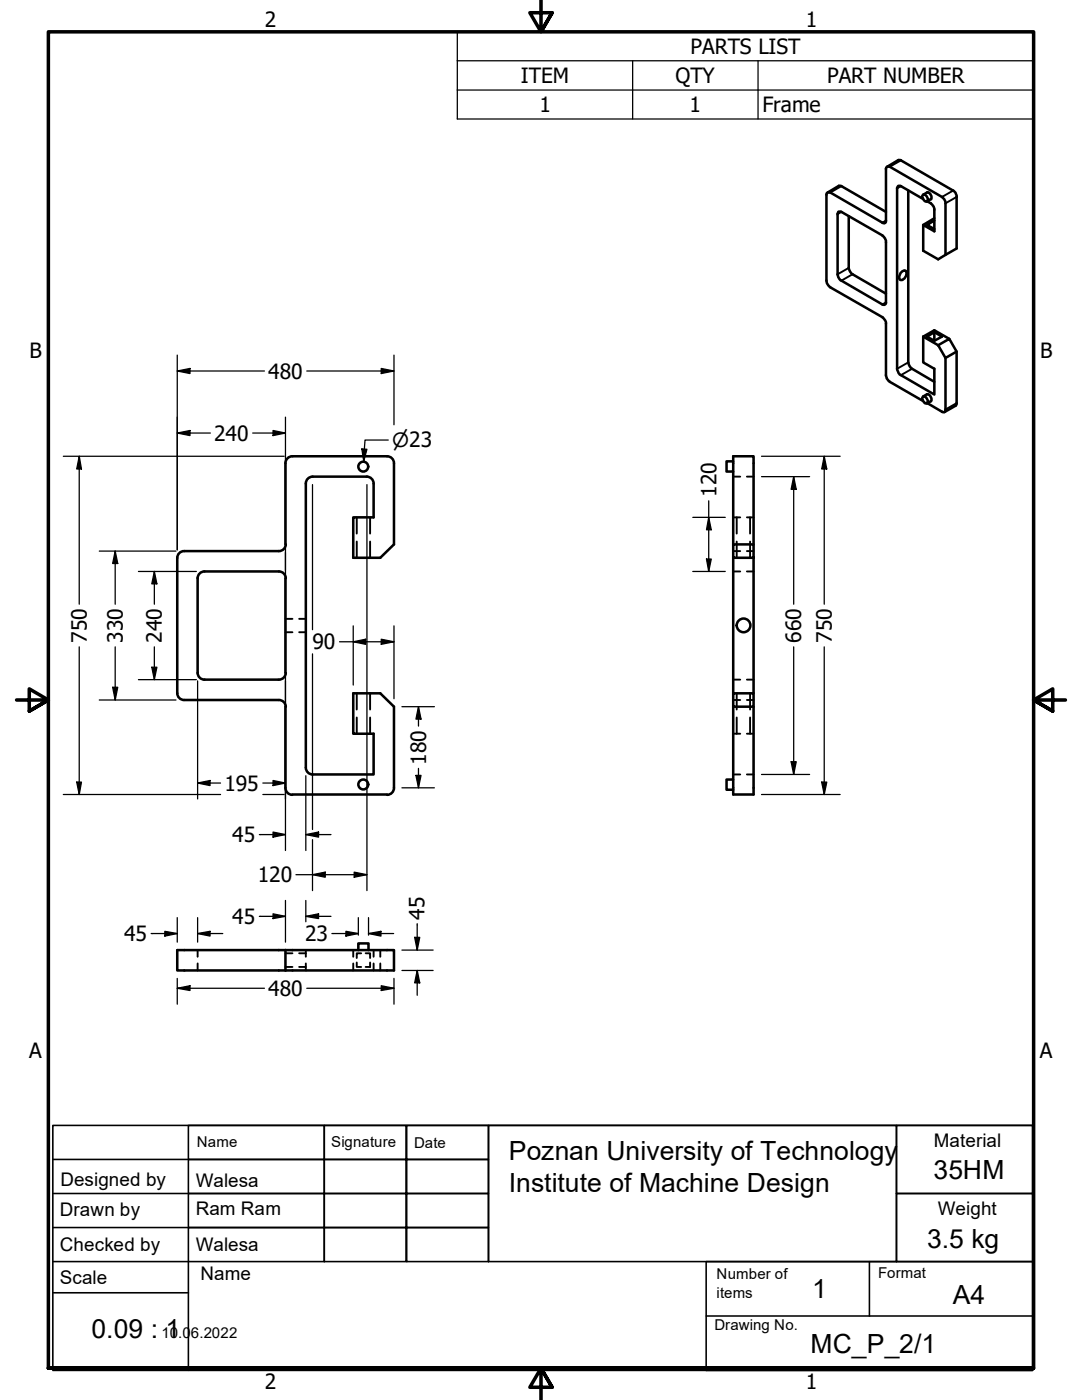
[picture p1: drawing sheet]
<svg xmlns="http://www.w3.org/2000/svg" width="216mm" height="279mm" viewBox="0 0 216 279" stroke-linecap="round" stroke-linejoin="round" font-family="sans-serif">
<!-- layer: Hidden (ANSI) -->
<g fill="none" stroke="#000" stroke-width=".38">
<path d="M146.3 95.1h1.4M149 95.1h1.4M71.2 103.3v3.2M71.2 108.1v3.2M73.9 103.3v3.2M73.9 108.1v3.2M146.3 110h1.4M146.3 114h1.4M146.3 103.3h1.4M147 103.3v3.2M147 108.1v3.2M149 110h1.4"/>
<path d="M149 114h1.4M149 103.3h1.4M149.7 103.3v3.2M149.7 108.1v3.2M57 123.5h1.4M57 126.2h1.4M59.7 123.5h1.3M59.7 126.2h1.3M71.2 138.4v3.2M73.9 138.4v3.2M146.3 135.6h1.4M146.3 139.7h1.4"/>
<path d="M147 138.4v3.2M149 135.6h1.4M149 139.7h1.4M149.7 138.4v3.2M71.2 143.2v3.2M73.9 143.2v3.2M146.3 154.6h1.4M146.3 146.4h1.4M147 143.2v3.2M149 154.6h1.4M149 146.4h1.4M149.7 143.2v3.2"/>
<path d="M39.4 189.6v1.3M39.4 192.3v1.4M57 193h1.4M57 190.2h1.4M59.7 193h1.3M59.7 190.2h1.3M61 189.6v1.3M61 192.3v1.4M70.5 189.6v1.3M70.5 192.3v1.4M71.2 192.1v.9h.9M72.1 190.2h-.9v1"/>
<path d="M73 190.2h.9v1M73.9 192.1v.9h-.9M74.5 189.6v1.3M74.5 192.3v1.4M75.9 189.6v1.3M75.9 192.3v1.4"/>
</g>
<!-- layer: Visible (ANSI) -->
<g fill="none" stroke="#000" stroke-width=".51">
<path d="M165.2 38.4l2.2-1.3h.4l9 5.2M177 33.3l2.3-1.4h.3l10.7 6.2 .3 .3 .3 .6v10.6l-3.7 2.2-3-1.8v-5.1l2.2 1.3v-4.6l-.3-.7-1.1-.7M181.2 38v34.3l.3 .9 .4 .3 4.5 2.7M184.1 39.7l-4.3-2.6a.47 .47 0 0 0-.6 0 .47 .47 0 0 0-.2 .5v36.1l.5 1 6.9 4v-5.1l-2.2-1.3v-5.1M184.2 38.9l.8-.5a.91 .91 0 0 1 .7 1.4l-.7 .4M184.2 38.9a.87 .87 0 0 1 .8 1.3 .95 .95 0 0 1-.9-1.3zM167.3 42.3h.6l8.2 4.8a1.33 1.33 0 0 1 .7 1.2v12a.45 .45 0 0 1-.2 .5 .45 .45 0 0 1-.5 0l-8.5-4.9-.3-.6-.2-.4v-12.3zM169.4 43.2v10.4l.1 .3 .5 .8 6.8 3.9M180 54.2a.5 .5 0 0 1 .7-.2 .5 .5 0 0 1 .1 .7v.2a1.12 1.12 0 0 1-1.2 .9 1.3 1.3 0 0 1 .4-1.6zM186.4 44l-1.4 .9 1.4 .8M186.4 43.6l-2.2 1.3M188.7 50.9v-10.6l-.3-.5-.4-.5-10.5-6a.51 .51 0 0 0-.7 .4v10.3a.43 .43 0 0 1-.2 .5 .43 .43 0 0 1-.5-.1l-10.4-6a.51 .51 0 0 0-.8 .5l.1 17.6 .7 .8 10.4 6 .3 .3 .4 .7v10.7l.1 .5 .6 .7 6.6 3.8"/>
<path d="M184.1 79.2a.86 .86 0 0 1 .9 .3 .86 .86 0 0 1 0 1 .86 .86 0 0 1-.8-.4 .86 .86 0 0 1-.1-.9zM184.2 79.1l.8-.4a.99 .99 0 0 1 .7 1.4l-.7 .4M184.2 67.2l3 1.7M184.2 67.2l2.2-1.3 3 1.7M186.4 66.3l1.6 .9-1.6 .8-1.4-.8 1.4-.9v1.7M187.2 68.9l2.2-1.3 1.5 2.6-2.2 1.2zM188.7 71.4v10.3a.43 .43 0 0 1-.2 .5 .43 .43 0 0 1-.5 0l-3-1.7M190.9 70.2v10.5l-.2 .3-2.2 1.2M58.3 91.1a1.37 1.37 0 0 0-1.3 1.3v16.2M58.4 91.1h18.8M61 96.5v56.7M62.4 95.1h10.8"/>
<path d="M62.4 95.1a1.37 1.37 0 0 0-1.4 1.4M73.2 95.1a1.37 1.37 0 0 1 1.3 1.4M77.2 91.1a1.37 1.37 0 0 1 1.4 1.3v16.2l-2.7 2.7h-5.4v-8h4v-6.8M146.3 92.1h-1.3v2h1.3M35.4 111.3v27.1M36.7 110a1.37 1.37 0 0 0-1.3 1.3M36.8 110h18.8M39.4 115.4v18.9a1.37 1.37 0 0 0 1.4 1.3M40.8 114h14.8M40.8 114a1.37 1.37 0 0 0-1.4 1.4M55.7 114a1.37 1.37 0 0 1 1.3 1.4M57 115.4v18.9"/>
<path d="M57 108.6a1.37 1.37 0 0 1-1.3 1.4M146.3 108.6h4.1v2.7h-4.1zM146.3 108.6v-17.5h4.1v17.5M146.3 111.3v27.1M150.4 111.3v27.1M35.4 138.3a1.37 1.37 0 0 0 1.3 1.4M36.8 139.7h18.8M40.8 135.6h14.8M55.7 139.7a1.37 1.37 0 0 1 1.3 1.4M57 134.3a1.37 1.37 0 0 1-1.3 1.3M146.3 138.4h4.1v2.6h-4.1zM57 141v16.3a1.37 1.37 0 0 0 1.3 1.3"/>
<path d="M58.4 158.6h18.8M61 153.2a1.37 1.37 0 0 0 1.4 1.4M62.4 154.6h12.1v-8.2h-4v-8h5.4l2.7 2.6v16.2a1.37 1.37 0 0 1-1.4 1.4M146.3 155.6h-1.3v2h1.3M146.3 141v17.6h4.1v-17.6M35.4 189.6h43.2v4.1h-43.2zM57 189.6v4.1M71.5 189.6v-1.3h2v1.3"/>
<circle cx="72.5" cy="93.1" r=".98"/>
<circle cx="148.4" cy="124.8" r="1.37"/>
<circle cx="72.5" cy="156.6" r=".98"/>
</g>
<!-- layer: Visible Narrow (ANSI) -->
<g fill="none" stroke="#000" stroke-width=".38">
<path d="M167.9 37.1l-2.2 1.3M179.8 32l-2.3 1.3M179.8 37.1l-.8 .5M190.2 38l-2.2 1.3M190.9 39.3l-2.2 1.3M167.9 42.3l-.8 .4M169.4 53.5l-2.3 1.2M170.1 54.7l-2.2 1.3M176.8 44l-.7 .4M176.8 60.3l-.7 .5M181.2 72.3l-2.2 1.3M182 73.6l-2.2 1.3"/>
<path d="M190.9 80.5l-2.2 1.2"/>
</g>
<!-- layer: Symbol (ANSI) -->
<path d="M91.2 12.1v-5.7h115v5.7M91.2 12.1h115v5.9M91.2 12.1v11.6h115v-5.7M91.2 18h115M126.2 12.1v11.6M151.3 12.1v11.6" fill="none" stroke="#000" stroke-width=".25"/>
<!-- layer: Border (ANSI) -->
<path d="M107.9 0v6.4l-2.2-3.9h4.5l-2.3 3.9 2.3-3.9M3.3 139.7h6.4l-3.9-2.2v4.4l3.9-2.2-3.9 2.2M212.6 139.7h-6.4l3.9-2.2v4.4l-3.9-2.2 3.9 2.2M9.7 273v-266.6h196.5v266.6h-196.5h196.5M110.2 276.9l-2.3-3.9 2.3 3.9h-4.5l2.2-3.9v6.4" fill="none" stroke="#000" stroke-width=".7"/>
<!-- layer: Borders -->
<g fill="none" stroke="#000" stroke-width=".32">
<path d="M10.5 224.6h195.6v48.9h-195.6zM10.5 231.4h27.1M10.5 238.2h27.1M37.6 224.6h27.1v6.8h-27.1zM37.6 231.4h27.1v6.8h-27.1zM37.6 238.2h27.1v6.8h-27.1zM64.7 224.6h16.3v6.8h-16.3zM64.7 231.4h16.3v6.8h-16.3zM64.7 238.2h16.3v6.8h-16.3zM81.2 224.6h16.3v6.8h-16.3zM81.2 231.4h16.3v6.8h-16.3zM81.2 238.2h16.3v6.8h-16.3z"/>
<path d="M97.5 224.6h81.4v27.2h-81.4zM178.9 224.6h27.2v13.6h-27.2zM178.9 238.2h27.2v13.6h-27.2zM10.5 245h27.1M10.5 251.8h27.1M10.5 258h27.1M37.6 245h27.1v6.8h-27.1zM37.6 251.8v21.7M64.7 245h16.3v6.8h-16.3zM81.2 245h16.3v6.8h-16.3zM140.9 251.8h65.2v21.7h-65.2zM173.5 251.8v10.8"/>
<path d="M140.9 262.6h65.3"/>
</g>
<!-- layer: Dimension (ANSI) -->
<g fill="none" stroke="#000" stroke-width=".25">
<path d="M35.4 74l2.5-.5v1zM35.4 74h17.4M35.4 70.9v38.8M61.2 74h17.4M76.1 73.5l2.5 .5-2.5 .5zM78.6 70.9v13.9M12.6 91.1h44.1M15.8 91.1l.5 2.5h-1zM15.8 91.1v29.5M35.4 86.4l2.5-.5v1zM35.4 86.4h6.6M50.4 86.4h6.6"/>
<path d="M54.5 85.9l2.5 .5-2.5 .5zM57 83.2v86.5M62.4 96.7v29M72.2 89.6l1 .1-.6 2.4zM73.2 96.7v81M77.5 87.8h-4.7l-.2 4.3M141.4 99.9v14.1M152 91.1h15.6M152 95.1h9.5M158.4 95.1l.5 2.6h-1zM158.4 95.1v25.5M164.5 91.1l.5 2.5h-1z"/>
<path d="M164.5 91.1v29.5M19.8 110h15.3M23 110l.5 2.5h-1zM23 110v10.6M27.6 114h11.6M30.8 114l.5 2.5h-1zM30.8 114v6.6M138.2 114h6.5M138.2 103.3h6.5M141 111.6h.9l-.5 2.4zM141.4 103.3l.5 2.4h-.9zM15.8 129.1v29.5"/>
<path d="M19.8 139.7h15.3M22.5 137.2h1l-.5 2.5zM23 129.1v10.6M27.6 135.6h11.6M30.3 133.2h1l-.5 2.4zM30.8 129.1v6.5M39.4 135.9v23.5M62.4 130.5v35M67.8 128.1h10.8M70.5 128.1l2.5-.5v1zM70.5 124.9v11.8M76.1 127.6l2.5 .5-2.5 .5z"/>
<path d="M78.6 124.9v14.5M158.4 129.1v25.5M164.5 129.1v29.5M12.6 158.6h31.4M15.3 156.1h1l-.5 2.5zM39.4 156.3l2.5-.5v1zM39.4 156.3h4.6M52.5 156.3h4.5M52.5 158.6h4.2M54.5 155.8l2.5 .5-2.5 .5zM61 154.8v14.9M80.2 157.2h6.5"/>
<path d="M80.2 141h6.5M83 154.7h1l-.5 2.5zM83.5 141l.5 2.5h-1zM83.5 141v3.9M83.5 153.4v3.8M152 158.6h15.6M152 154.6h9.5M157.9 152h1l-.5 2.6zM164 156.1h1l-.5 2.5zM51.8 166.6h5.2M54.5 166.1l2.5 .5-2.5 .5zM57 179.7v8.3"/>
<path d="M59.1 174.6h14.1M61 166.6l2.6-.5v1zM61 166.6h5M61 179.7v4.3M62.4 174.6l2.5-.5v1zM62.4 167.6v10.1M70.7 174.1l2.5 .5-2.5 .5zM30.2 186.3h5.2M32.9 185.9l2.5 .4-2.5 .5zM35.4 197.2l2.5-.5v1zM35.4 183.1v4.9M35.4 195.3v5.1"/>
<path d="M35.4 197.2h17.4M39.4 186.3l2.5-.4v.9zM39.4 183.1v4.9M39.4 186.3h5M51.8 182.9h5.2M54.5 182.4l2.5 .5-2.5 .4zM61 182.9l2.6-.5v.9zM61 182.9h5M61.2 197.2h17.4M66.2 186.3h5.3M69 185.9l2.5 .4-2.5 .5zM71.5 183.1v3.5"/>
<path d="M73.5 186.3l2.5-.4v.9zM73.5 186.3h5M73.5 183.1v3.5M76.1 196.7l2.5 .5-2.5 .5zM78.6 195.3v5.1M80.2 193.7h6.2M80.2 189.6h6.2M82.7 187.1h1.1l-.6 2.5zM83.2 193.7l.6 2.5h-1.1zM83.2 184.3v5.3M83.2 193.7v4.9"/>
</g>
<g fill="#000">
<path d="M35.4 74l2.5-.5v1z" fill-rule="evenodd"/>
<path d="M76.1 73.5l2.5 .5-2.5 .5z" fill-rule="evenodd"/>
<path d="M15.8 91.1l.5 2.5h-1z" fill-rule="evenodd"/>
<path d="M35.4 86.4l2.5-.5v1z" fill-rule="evenodd"/>
<path d="M54.5 85.9l2.5 .5-2.5 .5z" fill-rule="evenodd"/>
<path d="M72.2 89.6l1 .1-.6 2.4z" fill-rule="evenodd"/>
<path d="M158.4 95.1l.5 2.6h-1z" fill-rule="evenodd"/>
<path d="M164.5 91.1l.5 2.5h-1z" fill-rule="evenodd"/>
<path d="M23 110l.5 2.5h-1z" fill-rule="evenodd"/>
<path d="M30.8 114l.5 2.5h-1z" fill-rule="evenodd"/>
<path d="M141 111.6h.9l-.5 2.4z" fill-rule="evenodd"/>
<path d="M141.4 103.3l.5 2.4h-.9z" fill-rule="evenodd"/>
<path d="M22.5 137.2h1l-.5 2.5z" fill-rule="evenodd"/>
<path d="M30.3 133.2h1l-.5 2.4z" fill-rule="evenodd"/>
<path d="M70.5 128.1l2.5-.5v1z" fill-rule="evenodd"/>
<path d="M76.1 127.6l2.5 .5-2.5 .5z" fill-rule="evenodd"/>
<path d="M15.3 156.1h1l-.5 2.5z" fill-rule="evenodd"/>
<path d="M39.4 156.3l2.5-.5v1z" fill-rule="evenodd"/>
<path d="M54.5 155.8l2.5 .5-2.5 .5z" fill-rule="evenodd"/>
<path d="M83 154.7h1l-.5 2.5z" fill-rule="evenodd"/>
<path d="M83.5 141l.5 2.5h-1z" fill-rule="evenodd"/>
<path d="M157.9 152h1l-.5 2.6z" fill-rule="evenodd"/>
<path d="M164 156.1h1l-.5 2.5z" fill-rule="evenodd"/>
<path d="M54.5 166.1l2.5 .5-2.5 .5z" fill-rule="evenodd"/>
<path d="M61 166.6l2.6-.5v1z" fill-rule="evenodd"/>
<path d="M62.4 174.6l2.5-.5v1z" fill-rule="evenodd"/>
<path d="M70.7 174.1l2.5 .5-2.5 .5z" fill-rule="evenodd"/>
<path d="M32.9 185.9l2.5 .4-2.5 .5z" fill-rule="evenodd"/>
<path d="M35.4 197.2l2.5-.5v1z" fill-rule="evenodd"/>
<path d="M39.4 186.3l2.5-.4v.9z" fill-rule="evenodd"/>
<path d="M54.5 182.4l2.5 .5-2.5 .4z" fill-rule="evenodd"/>
<path d="M61 182.9l2.6-.5v.9z" fill-rule="evenodd"/>
<path d="M69 185.9l2.5 .4-2.5 .5z" fill-rule="evenodd"/>
<path d="M73.5 186.3l2.5-.4v.9z" fill-rule="evenodd"/>
<path d="M76.1 196.7l2.5 .5-2.5 .5z" fill-rule="evenodd"/>
<path d="M82.7 187.1h1.1l-.6 2.5z" fill-rule="evenodd"/>
<path d="M83.2 193.7l.6 2.5h-1.1z" fill-rule="evenodd"/>
</g>
<g font-size="5.3">
<text x="101.5" y="231.6">Poznan University of Technology</text>
<text x="101.5" y="237.9">Institute of Machine Design</text>
<text x="186.2" y="235.3">35HM</text>
<text x="185" y="249">3.5 kg</text>
<text x="162.1" y="259">1</text>
<text x="190.1" y="260.2">A4</text>
<text x="18.3" y="267">0.09 : 1</text>
<text x="161.7" y="270">MC_P_2/1</text>
</g>
<g font-size="4.2">
<text x="52.8" y="5.3">2</text>
<text x="160.8" y="5.3">1</text>
<text x="137.8" y="10.8">PARTS LIST</text>
<text x="103.9" y="16.6">ITEM</text>
<text x="134.8" y="16.6">QTY</text>
<text x="165" y="16.6">PART NUMBER</text>
<text x="107.6" y="22.4">1</text>
<text x="137.6" y="22.4">1</text>
<text x="152.1" y="22.4">Frame</text>
<text x="5.9" y="71.4">B</text>
<text x="207.6" y="71.4">B</text>
<text x="53.5" y="75.6">480</text>
<text x="42.7" y="87.9">240</text>
<text x="142.9" y="99.1" transform="rotate(-90 142.9 99.1)">120</text>
<text x="17.3" y="128.3" transform="rotate(-90 17.3 128.3)">750</text>
<text x="24.5" y="128.3" transform="rotate(-90 24.5 128.3)">330</text>
<text x="32.3" y="128.3" transform="rotate(-90 32.3 128.3)">240</text>
<text x="62.4" y="129.6">90</text>
<text x="159.9" y="128.3" transform="rotate(-90 159.9 128.3)">660</text>
<text x="166" y="128.3" transform="rotate(-90 166 128.3)">750</text>
<text x="85" y="152.6" transform="rotate(-90 85 152.6)">180</text>
<text x="44.8" y="157.8">195</text>
<text x="46.4" y="168">45</text>
<text x="51.4" y="176.1">120</text>
<text x="46.4" y="184.3">45</text>
<text x="84.7" y="183.6" transform="rotate(-90 84.7 183.6)">45</text>
<text x="24.8" y="187.8">45</text>
<text x="60.9" y="187.8">23</text>
<text x="53.5" y="198.8">480</text>
<text x="5.8" y="211.1">A</text>
<text x="207.5" y="211.1">A</text>
<text x="52.8" y="277.1">2</text>
<text x="160.8" y="277.1">1</text>
</g>
<text font-size="3.9" x="78.2" y="89.3">⌀23</text>
<g font-size="3.7">
<text x="186.3" y="229">Material</text>
<text x="12.1" y="236.7">Designed by</text>
<text x="39.1" y="236.9">Walesa</text>
<text x="11.9" y="242.7">Drawn by</text>
<text x="39.1" y="242.5">Ram Ram</text>
<text x="187.1" y="242.5">Weight</text>
<text x="11.9" y="249.7">Checked by</text>
<text x="39.1" y="249.7">Walesa</text>
<text x="11.9" y="256.3">Scale</text>
<text x="40" y="255.4">Name</text>
</g>
<g font-size="3">
<text x="39.3" y="228.9">Name</text>
<text x="66.1" y="228.9">Signature</text>
<text x="82.6" y="229">Date</text>
<text x="143" y="255.3">Number of</text>
<text x="175.2" y="255">Format</text>
<text x="143" y="259">items</text>
<text x="32.2" y="267">10.0</text>
<text x="38.1" y="267">6.2022</text>
<text x="142.6" y="265.4">Drawing No.</text>
</g>
</svg>
